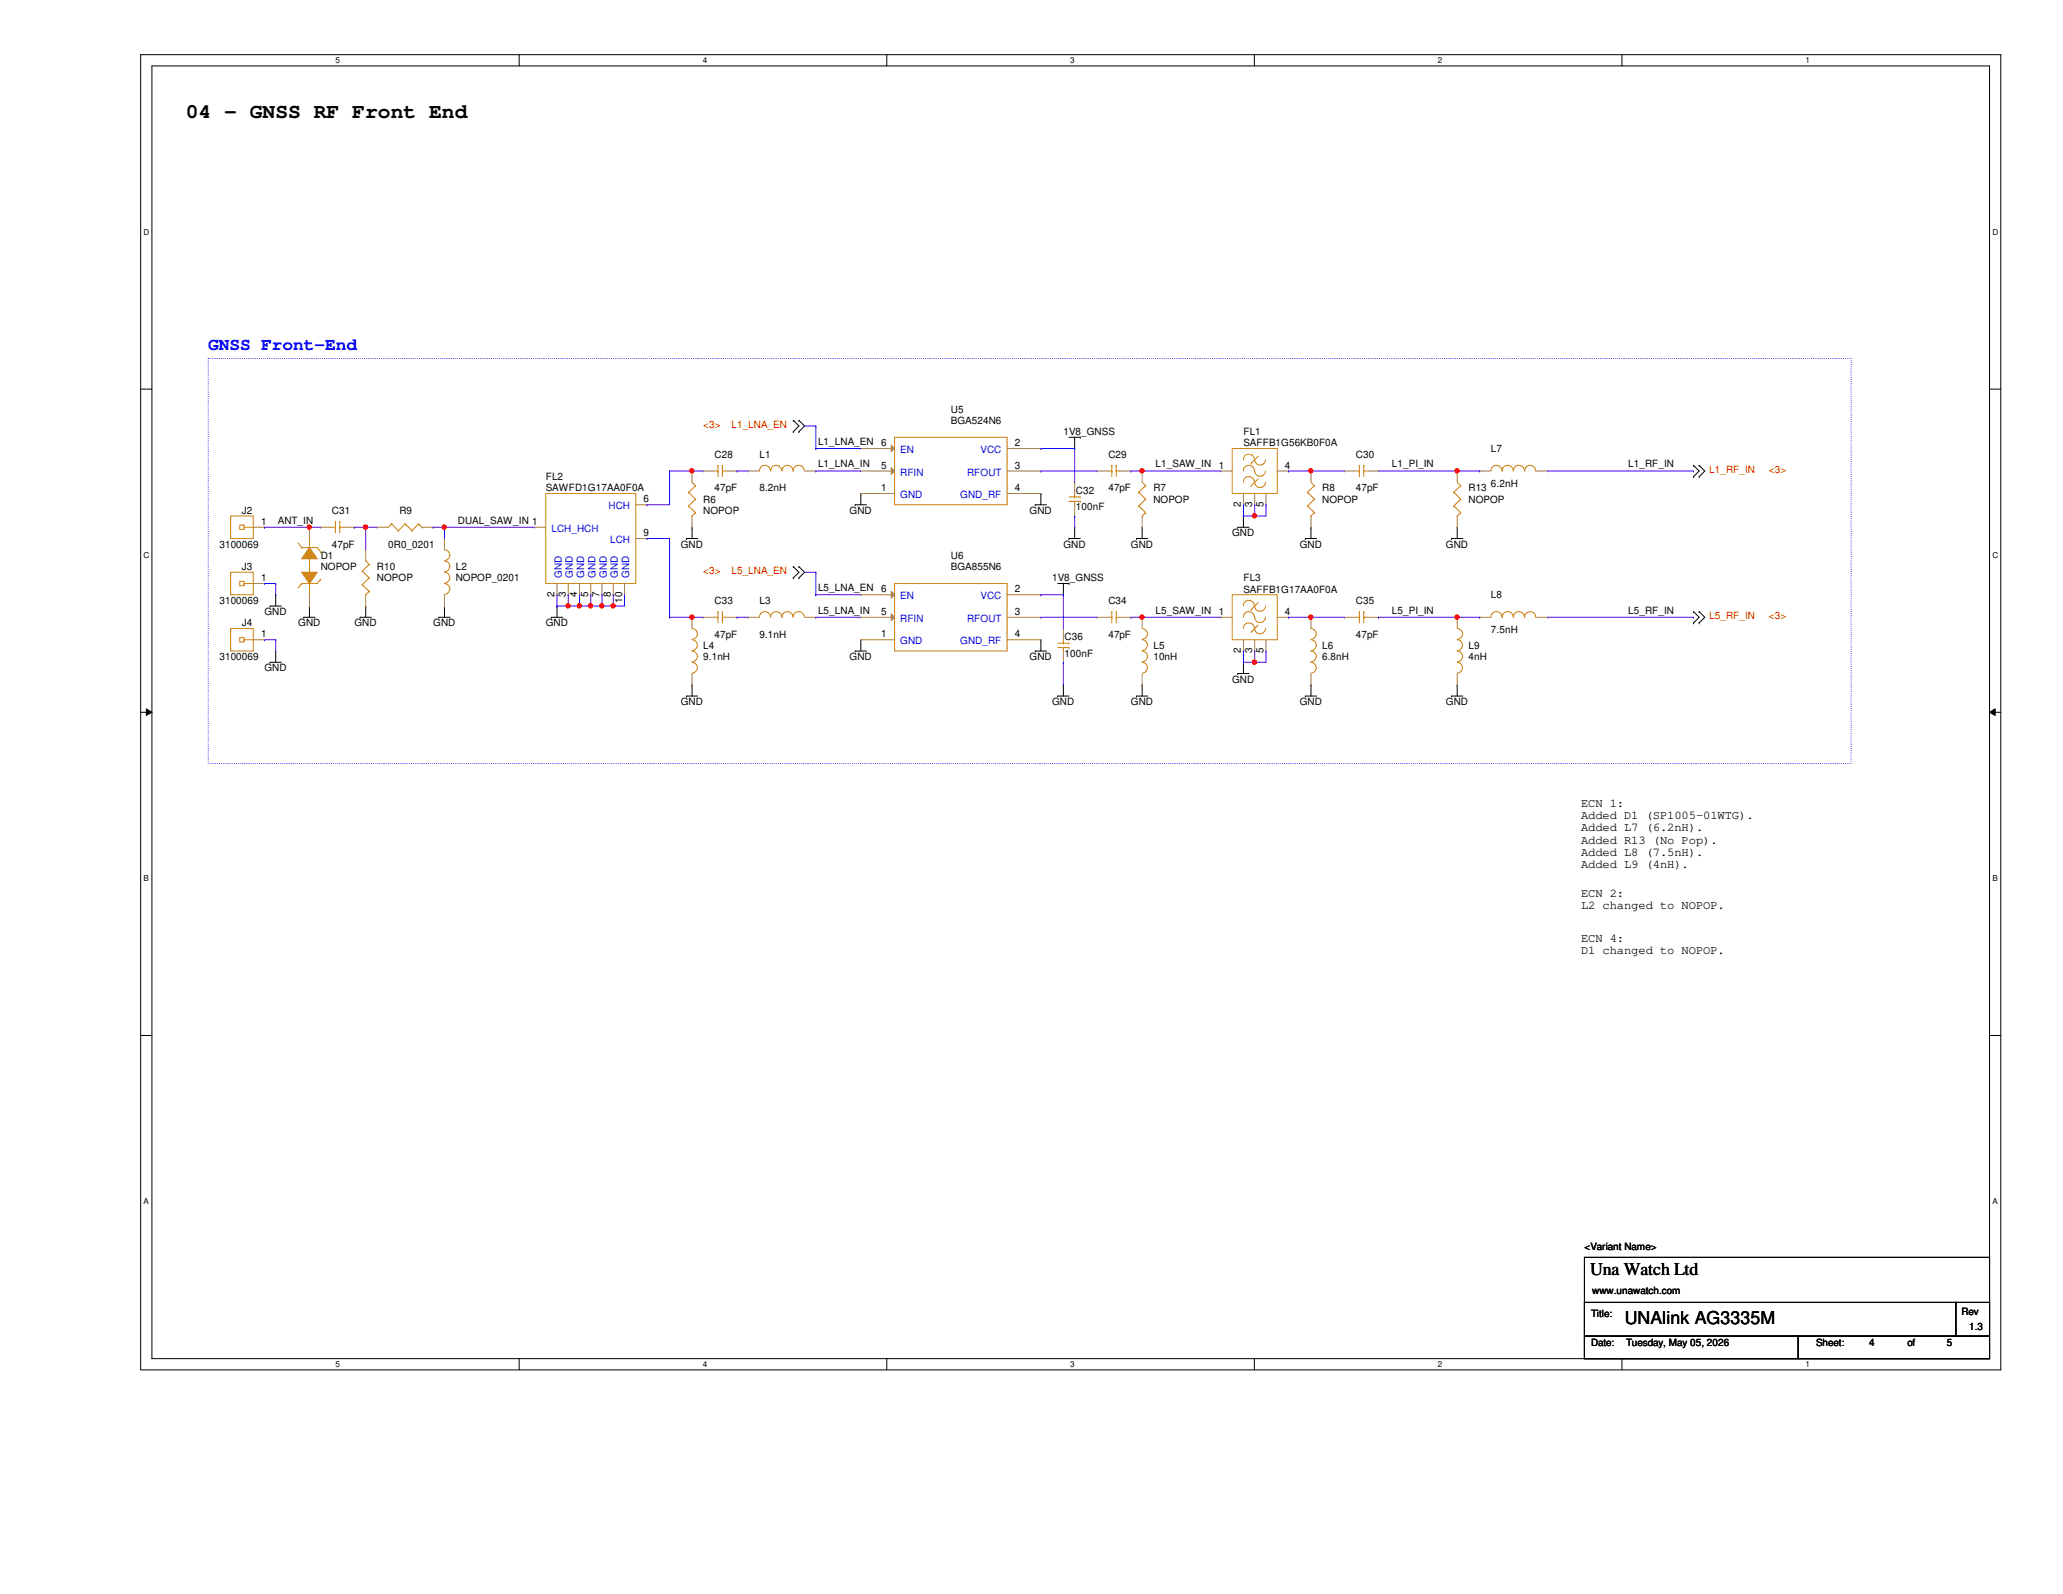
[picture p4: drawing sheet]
<svg xmlns="http://www.w3.org/2000/svg" width="279mm" height="216mm" viewBox="0 0 279 216" stroke-linecap="round" stroke-linejoin="round" font-family="sans-serif">
<path d="M19.1 7.4h251.9v178.1h-251.9zM20.6 8.9h248.9v175.1h-248.9z" fill="none" stroke="#000" stroke-width=".14"/>
<g fill="#fff">
<path d="M45.4 7.6h.6v1.2h-.6z"/>
<path d="M45.4 184.2h.6v1.2h-.6z"/>
</g>
<path d="M70.3 7.4v1.5M70.3 184v1.5" fill="none" stroke="#000" stroke-width=".14"/>
<g fill="#fff">
<path d="M95.2 7.6h.6v1.2h-.6z"/>
<path d="M95.2 184.2h.6v1.2h-.6z"/>
</g>
<path d="M120.1 7.4v1.5M120.1 184v1.5" fill="none" stroke="#000" stroke-width=".14"/>
<g fill="#fff">
<path d="M144.9 7.6h.6v1.2h-.6z"/>
<path d="M144.9 184.2h.6v1.2h-.6z"/>
</g>
<path d="M169.9 7.4v1.5M169.9 184v1.5" fill="none" stroke="#000" stroke-width=".14"/>
<g fill="#fff">
<path d="M194.7 7.6h.6v1.2h-.6z"/>
<path d="M194.7 184.2h.6v1.2h-.6z"/>
</g>
<path d="M219.7 7.4v1.5M219.7 184v1.5" fill="none" stroke="#000" stroke-width=".14"/>
<g fill="#fff">
<path d="M244.5 7.6h.6v1.2h-.6z"/>
<path d="M244.5 184.2h.6v1.2h-.6z"/>
<path d="M19.4 30.8h.8v1.2h-.8z"/>
<path d="M269.8 30.8h.8v1.2h-.8z"/>
<path d="M19.4 74.6h.8v1.2h-.8z"/>
<path d="M269.8 74.6h.8v1.2h-.8z"/>
</g>
<path d="M19.1 52.7h1.5M269.5 52.7h1.5" fill="none" stroke="#000" stroke-width=".14"/>
<g fill="#fff">
<path d="M19.4 118.4h.8v1.1h-.8z"/>
<path d="M269.8 118.4h.8v1.1h-.8z"/>
</g>
<path d="M19.1 96.5h1.5M19.8 96l.8 .5-.8 .4zM269.5 96.5l.7-.5v.9zM269.5 96.5h1.5" fill="none" stroke="#000" stroke-width=".14"/>
<path d="M19.8 96l.8 .5-.8 .4zM269.5 96.5l.7-.5v.9z" fill="#000"/>
<g fill="#fff">
<path d="M19.4 162.1h.8v1.2h-.8z"/>
<path d="M269.8 162.1h.8v1.2h-.8z"/>
</g>
<g fill="none" stroke="#000" stroke-width=".14">
<path d="M107.4 56.9h.1M107.4 58.5h.1M107.4 56.9l.8 .8-.8 .8M108.2 58.5h.1M108.2 56.9h.1M108.2 56.9l.8 .8-.8 .8M144.8 59.2h1.5M145.5 59.2v1.5M146.3 59.2h.1M93 72.9h.1M93 72.9h1.5M93.7 71.4h.1"/>
<path d="M93.7 71.4v1.5M107.4 76.7h.1M107.4 78.3h.1M107.4 76.7l.8 .8-.8 .8M108.2 78.3h.1M108.2 76.7h.1M108.2 76.7l.8 .8-.8 .8M115.8 68.4h.1M115.8 68.4h1.5M116.6 66.8h.1M116.6 66.8v1.6M140.2 68.4h.1"/>
<path d="M140.2 68.4h1.5M141 66.8h.1M141 66.8v1.6M143.3 79h1.5M144 79v1.6M144.8 72.9h.1M144.8 79h.1M144.8 72.9h1.5M145.5 71.4h.1M145.5 60.7h.1M145.5 71.4v1.5M153.9 72.9h.1"/>
<path d="M153.9 72.9h1.5M154.7 71.4h.1M154.7 71.4v1.5M167.6 71.4h.1M167.6 71.4h1.6M168.4 69.9h.1M168.4 69.9v1.5M176.8 72.9h.1M176.8 72.9h1.5M177.5 71.4h.1M177.5 71.4v1.5M196.6 72.9h.1"/>
<path d="M196.6 72.9h1.5M197.4 71.4h.1M197.4 71.4v1.5M229.4 64.6h.1M229.4 63h.1M229.4 63l.7 .8-.7 .8M230.1 64.6h.1M230.1 63h.1M230.1 63l.8 .8-.8 .8M36.6 82.1h.1M36.6 89.7h.1M36.6 82.1h1.5"/>
<path d="M36.6 89.7h1.5M37.3 80.6h.1M37.3 88.2h.1M37.3 80.6v1.5M37.3 88.2v1.5M41.1 83.6h.1M41.1 83.6h1.6M41.9 82.1h.1M41.9 82.1v1.5M48.8 83.6h.1M48.8 83.6h1.5M49.5 82.1h.1"/>
<path d="M49.5 82.1v1.5M59.4 83.6h.1M59.4 83.6h1.6M60.2 82.1h.1M60.2 82.1v1.5M74.7 83.6h.1M74.7 83.6h1.5M75.4 82.1h.1M75.4 82.1v1.5M93 94.3h.1M93 94.3h1.5M93.7 92.8h.1"/>
<path d="M93.7 92.8v1.5M115.8 88.2h.1M115.8 88.2h1.5M116.6 86.7h.1M116.6 86.7v1.5M140.2 88.2h.1M140.2 88.2h1.5M141 86.7h.1M141 86.7v1.5M143.3 94.3h.1M143.3 94.3h1.5M144 92.8h.1"/>
<path d="M144 80.6h.1M144 92.8v1.5M153.9 94.3h.1M153.9 94.3h1.5M154.7 92.8h.1M154.7 92.8v1.5M167.6 91.2h.1M167.6 91.2h1.6M168.4 89.7h.1M168.4 89.7v1.5M176.8 94.3h.1M176.8 94.3h1.5"/>
<path d="M177.5 92.8h.1M177.5 92.8v1.5M196.6 94.3h.1M196.6 94.3h1.5M197.4 92.8h.1M197.4 92.8v1.5M229.4 84.4h.1M229.4 82.8h.1M229.4 82.8l.7 .8-.7 .8M230.1 84.4h.1M230.1 82.8h.1M230.1 82.8l.8 .8-.8 .8"/>
<path d="M19.1 140.2h1.5M269.5 140.2h1.5M214.6 170.3h54.9v13.7h-54.9zM214.6 176.4h50.3v4.6h-50.3zM264.9 176.4h4.6v4.6h-4.6zM214.6 181h28.9v3h-28.9zM243.5 181h26v3h-26z"/>
</g>
<path d="M28.2 48.6h222.5v54.8h-222.5z" fill="none" stroke="#00f" stroke-width=".14" stroke-dasharray="0 .3"/>
<g fill="none" stroke="#cc8006" stroke-width=".14">
<path d="M121.2 59.2h15.2v9.2h-15.2zM31.2 77.5h3.1v3.1h-3.1zM32.5 78.7h.6v.6h-.6zM33.1 79h.1M33.1 79h1.2M53 71h.1M53 71l-.4 .4M53 71l.9 .9M53.9 71.9h.1M54.9 71h.1M54.9 71l-1 .9M54.9 71l.9 .9"/>
<path d="M55.8 71.9h.1M56.7 71h.1M56.7 71l-.9 .9M56.7 71l.5 .4M57.2 71.4h.1M102.9 63.8a.74 .74 0 0 1 .7-.8 .74 .74 0 0 1 .8 .8M104.4 63.8a.74 .74 0 0 1 .7-.8 .74 .74 0 0 1 .8 .8M105.9 63.8a.74 .74 0 0 1 .8-.8 .74 .74 0 0 1 .7 .8M107.4 63.8a.74 .74 0 0 1 .8-.8 .74 .74 0 0 1 .7 .8M166.9 60.7h6.1v6.1h-6.1zM168.4 65.3a.74 .74 0 0 1 .7-.7 .74 .74 0 0 1 .8 .7M168.4 63.8a.74 .74 0 0 1 .7-.8 .74 .74 0 0 1 .8 .8"/>
<path d="M168.4 62.3a.74 .74 0 0 1 .7-.8 .74 .74 0 0 1 .8 .8M169.5 62.7h.1M169.5 65.8h.1M169.9 62.3a.74 .74 0 0 0 .8 .7 .74 .74 0 0 0 .7-.7M169.9 65.3a.74 .74 0 0 0 .8 .7 .74 .74 0 0 0 .7-.7M169.9 63.8a.74 .74 0 0 0 .8 .7 .74 .74 0 0 0 .7-.7M170.4 61.8l-.9 .9M170.4 64.9l-.9 .9M150.1 83.6h.5M150.6 82.8h.1M150.6 83.6h.1M150.6 82.8v1.6"/>
<path d="M151.2 82.8h.1M151.2 83.6h.1M151.2 82.8v1.6M151.2 83.6h.4"/>
</g>
<g fill="none" stroke="#a84" stroke-width=".14">
<path d="M34.3 79h1.5M35.8 79h.1M51.1 71.4h.1M51.1 71.4h1.5M57.2 71.4h1.5M58.7 71.4h.1M101.3 63.8h.1M101.3 63.8h1.6M109 63.8h1.5M110.5 63.8h.1M165.4 63.8h.1M165.4 63.8h1.5"/>
<path d="M168.4 68.4h.1M168.4 66.8v1.6M169.9 68.4h.1M169.9 66.8v1.6M171.5 68.4h.1M171.5 66.8v1.6M173 63.8h1.5M174.5 63.8h.1M148.6 83.6h.1M148.6 83.6h1.5M151.6 83.6h1.6M153.2 83.6h.1"/>
</g>
<path d="M120.7 60.3l.5 .4-.5 .5z" fill="#a84"/>
<path d="M116.6 60.7h.1M116.6 60.7h4.6M120.7 60.3l.5 .4-.5 .5z" fill="none" stroke="#a84" stroke-width=".14"/>
<path d="M120.7 63.3l.5 .5-.5 .5z" fill="#a84"/>
<g fill="none" stroke="#a84" stroke-width=".14">
<path d="M34.3 71.4h1.5M35.8 71.4h.1M43.4 71.4h.1M43.4 71.4h1.6M46.5 71.4h1.5M48 71.4h.1M60.2 72.9h.1M60.2 72.9v1.6M72.4 71.4h.1M72.4 71.4h1.5M75.4 79v1.6M77 79v1.6"/>
<path d="M78.5 79v1.6M80 79v1.6M81.5 79v1.6M83.1 79v1.6M84.6 79v1.6M86.1 68.4h1.5M86.1 72.9h1.5M87.6 68.4h.1M87.6 72.9h.1M116.6 63.8h.1M116.6 66.8h.1M116.6 63.8h4.6"/>
<path d="M116.6 66.8h4.6M120.7 63.3l.5 .5-.5 .5zM136.4 63.8h4.6M136.4 66.8h4.6M136.4 60.7h4.6M141 66.8h.1M141 63.8h.1M141 60.7h.1M145.5 65.3h.1M145.5 69.9h.1M145.5 65.3v1.5M145.5 68.4v1.5"/>
<path d="M148.6 63.8h.1M148.6 63.8h1.5M151.6 63.8h1.6M153.2 63.8h.1M197.4 63.8h.1M197.4 71.4h.1M197.4 63.8v1.5M197.4 69.9v1.5M60.2 82.1h.1M60.2 80.6v1.5M75.4 80.6h.1M77 80.6h.1"/>
<path d="M78.5 80.6h.1M80 80.6h.1M81.5 80.6h.1M83.1 80.6h.1M84.6 80.6h.1M93.7 83.6h.1M93.7 92.8h.1M93.7 83.6v1.5M93.7 91.2v1.6M95.3 83.6h.1M95.3 83.6h1.5M98.3 83.6h1.5"/>
<path d="M99.8 83.6h.1M101.3 83.6h.1M101.3 83.6h1.6M109 83.6h1.5M110.5 83.6h.1M144 85.1h.1M144 89.7h.1M144 85.1v1.6M144 88.2v1.5M165.4 83.6h.1M165.4 83.6h1.5M168.4 88.2h.1"/>
<path d="M168.4 86.7v1.5M169.9 88.2h.1M169.9 86.7v1.5M171.5 88.2h.1M171.5 86.7v1.5M173 83.6h1.5M174.5 83.6h.1M177.5 83.6h.1M177.5 92.8h.1M177.5 83.6v1.5M177.5 91.2v1.6M197.4 83.6h.1"/>
<path d="M197.4 92.8h.1M197.4 83.6v1.5M197.4 91.2v1.6"/>
</g>
<g fill="none" stroke="#cc8006" stroke-width=".14">
<path d="M31.2 69.9h3.1v3h-3.1zM32.5 71.1h.6v.6h-.6zM33.1 71.4h.1M33.1 71.4h1.2M40.9 74.2h.1M40.9 74.2h2.1M43.4 78.4h.1M43.4 78.4l-.4 .6M45 71.4h.4M45.4 70.7h.1M45.4 71.4h.1M45.4 70.7v1.5"/>
<path d="M46 70.7h.1M46 71.4h.1M46 70.7v1.5M46 71.4h.5M60.2 74.5a.74 .74 0 0 1 .7 .7 .74 .74 0 0 1-.7 .7M60.2 76a.74 .74 0 0 1 .7 .7 .74 .74 0 0 1-.7 .8M60.2 77.5a.74 .74 0 0 1 .7 .8 .74 .74 0 0 1-.7 .7M60.2 79a.74 .74 0 0 1 .7 .8 .74 .74 0 0 1-.7 .7M73.9 66.8h12.2v12.2h-12.2zM144.8 67.3h1.5M144.8 67.9h1.5M145.5 67.3h.1"/>
<path d="M145.5 67.9h.1M145.5 66.8v.5M145.5 67.9v.5M146.3 67.3h.1M146.3 67.9h.1M150.1 63.8h.5M150.6 63h.1M150.6 63.8h.1M150.6 63v1.6M151.2 63h.1M151.2 63.8h.1M151.2 63v1.6"/>
<path d="M151.2 63.8h.4M196.9 66.7h.1M196.9 68.5h.1M196.9 66.7l.9 .9M196.9 68.5l.9 .9M197.4 69.9h.1M197.4 65.3l.4 .5M197.8 65.8h.1M197.8 67.6h.1M197.8 69.4h.1M197.8 65.8l-.9 .9M197.8 67.6l-.9 .9"/>
<path d="M197.8 69.4l-.4 .5M93.7 85.1a.74 .74 0 0 1 .7 .8 .74 .74 0 0 1-.7 .7M93.7 86.7a.74 .74 0 0 1 .7 .7 .74 .74 0 0 1-.7 .7M93.7 88.2a.74 .74 0 0 1 .7 .7 .74 .74 0 0 1-.7 .8M93.7 89.7a.74 .74 0 0 1 .7 .7 .74 .74 0 0 1-.7 .8M96.8 83.6h.4M97.2 82.8h.1M97.2 83.6h.1M97.2 82.8v1.6M97.8 82.8h.1M97.8 83.6h.1M97.8 82.8v1.6"/>
<path d="M97.8 83.6h.5M102.9 83.6a.74 .74 0 0 1 .7-.8 .74 .74 0 0 1 .8 .8M104.4 83.6a.74 .74 0 0 1 .7-.8 .74 .74 0 0 1 .8 .8M105.9 83.6a.74 .74 0 0 1 .8-.8 .74 .74 0 0 1 .7 .8M107.4 83.6a.74 .74 0 0 1 .8-.8 .74 .74 0 0 1 .7 .8M143.3 87.1h1.5M143.3 87.7h1.5M144 87.1h.1M144 87.7h.1M144 86.7v.4M144 87.7v.5M144.8 87.1h.1"/>
<path d="M144.8 87.7h.1M166.9 80.6h6.1v6.1h-6.1zM168.4 85.1a.74 .74 0 0 1 .7-.7 .74 .74 0 0 1 .8 .7M168.4 83.6a.74 .74 0 0 1 .7-.8 .74 .74 0 0 1 .8 .8M168.4 82.1a.74 .74 0 0 1 .7-.8 .74 .74 0 0 1 .8 .8M169.5 82.5h.1M169.5 85.6h.1M169.9 82.1a.74 .74 0 0 0 .8 .7 .74 .74 0 0 0 .7-.7M169.9 85.1a.74 .74 0 0 0 .8 .8 .74 .74 0 0 0 .7-.8M169.9 83.6a.74 .74 0 0 0 .8 .7 .74 .74 0 0 0 .7-.7M170.4 81.6l-.9 .9M170.4 84.7l-.9 .9"/>
<path d="M177.5 85.1a.74 .74 0 0 1 .8 .8 .74 .74 0 0 1-.8 .7M177.5 86.7a.74 .74 0 0 1 .8 .7 .74 .74 0 0 1-.8 .7M177.5 88.2a.74 .74 0 0 1 .8 .7 .74 .74 0 0 1-.8 .8M177.5 89.7a.74 .74 0 0 1 .8 .7 .74 .74 0 0 1-.8 .8M197.4 85.1a.74 .74 0 0 1 .7 .8 .74 .74 0 0 1-.7 .7M197.4 86.7a.74 .74 0 0 1 .7 .7 .74 .74 0 0 1-.7 .7M197.4 88.2a.74 .74 0 0 1 .7 .7 .74 .74 0 0 1-.7 .8M197.4 89.7a.74 .74 0 0 1 .7 .7 .74 .74 0 0 1-.7 .8"/>
</g>
<path d="M40.9 77.5h2.1l-1.1 1.5z" fill-rule="evenodd" fill="#cc8006"/>
<path d="M40.4 73.5l.5 .7M40.9 77.5h2.1l-1.1 1.5zM40.9 74.2h.1M40.9 79h.1M40.9 79l-.5 .6M40.9 79h2.1M43 74.2l.4 .6M43.4 74.8h.1" fill="none" stroke="#cc8006" stroke-width=".14"/>
<path d="M41.9 74.2l1.1 1.5h-2.1z" fill-rule="evenodd" fill="#cc8006"/>
<g fill="none" stroke="#cc8006" stroke-width=".14">
<path d="M41.9 74.2l1.1 1.5h-2.1zM41.9 72.9h.1M41.9 72.9v7.7M93.3 66.7h.1M93.3 68.5h.1M93.3 66.7l.9 .9M93.3 68.5l.9 .9M93.7 69.9h.1M93.7 65.3l.5 .5M94.2 65.8h.1M94.2 67.6h.1M94.2 69.4h.1"/>
<path d="M94.2 65.8l-.9 .9M94.2 67.6l-.9 .9M94.2 69.4l-.5 .5M96.8 63.8h.4M97.2 63h.1M97.2 63.8h.1M97.2 63v1.6M97.8 63h.1M97.8 63.8h.1M97.8 63v1.6M97.8 63.8h.5M121.2 79h15.2v9.2h-15.2z"/>
<path d="M177.1 66.7h.1M177.1 68.5h.1M177.1 66.7l.9 .9M177.1 68.5l.9 .9M177.5 69.9h.1M177.5 65.3l.5 .5M178 65.8h.1M178 67.6h.1M178 69.4h.1M178 65.8l-.9 .9M178 67.6l-.9 .9M178 69.4l-.5 .5"/>
<path d="M31.2 85.1h3.1v3.1h-3.1zM32.5 86.4h.6v.6h-.6zM33.1 86.7h.1M33.1 86.7h1.2M154.7 85.1a.74 .74 0 0 1 .7 .8 .74 .74 0 0 1-.7 .7M154.7 86.7a.74 .74 0 0 1 .7 .7 .74 .74 0 0 1-.7 .7M154.7 88.2a.74 .74 0 0 1 .7 .7 .74 .74 0 0 1-.7 .8M154.7 89.7a.74 .74 0 0 1 .7 .7 .74 .74 0 0 1-.7 .8M201.9 83.6a.74 .74 0 0 1 .8-.8 .74 .74 0 0 1 .7 .8M203.5 83.6a.74 .74 0 0 1 .7-.8 .74 .74 0 0 1 .7 .8M205 83.6a.74 .74 0 0 1 .7-.8 .74 .74 0 0 1 .8 .8M206.5 83.6a.74 .74 0 0 1 .7-.8 .74 .74 0 0 1 .8 .8"/>
</g>
<g fill="none" stroke="#a84" stroke-width=".14">
<path d="M41.9 71.4h.1M41.9 71.4v1.5M93.7 63.8h.1M93.7 71.4h.1M93.7 63.8v1.5M93.7 69.9v1.5M95.3 63.8h.1M95.3 63.8h1.5M98.3 63.8h1.5M99.8 63.8h.1M177.5 63.8h.1M177.5 71.4h.1"/>
<path d="M177.5 63.8v1.5M177.5 69.9v1.5M34.3 86.7h1.5M35.8 86.7h.1M41.9 82.1h.1M41.9 80.6v1.5M154.7 83.6h.1M154.7 92.8h.1M154.7 83.6v1.5M154.7 91.2v1.6M200.4 83.6h.1M200.4 83.6h1.5"/>
<path d="M208 83.6h1.6M209.6 83.6h.1"/>
</g>
<path d="M120.7 80.1l.5 .5-.5 .4z" fill="#a84"/>
<path d="M116.6 80.6h.1M116.6 80.6h4.6M120.7 80.1l.5 .5-.5 .4z" fill="none" stroke="#a84" stroke-width=".14"/>
<path d="M120.7 83.1l.5 .5-.5 .5z" fill="#a84"/>
<g fill="none" stroke="#a84" stroke-width=".14">
<path d="M49.5 74.5h.1M49.5 74.5v1.5M154.7 63.8h.1M154.7 71.4h.1M154.7 63.8v1.5M154.7 69.9v1.5M182.1 63.8h.1M182.1 63.8h1.5M185.2 63.8h1.5M186.7 63.8h.1M200.4 63.8h.1M200.4 63.8h1.5"/>
<path d="M208 63.8h1.6M209.6 63.8h.1M49.5 82.1h.1M49.5 80.6v1.5M116.6 83.6h.1M116.6 86.7h.1M116.6 83.6h4.6M116.6 86.7h4.6M120.7 83.1l.5 .5-.5 .5zM136.4 83.6h4.6M136.4 86.7h4.6M136.4 80.6h4.6"/>
<path d="M141 86.7h.1M141 83.6h.1M141 80.6h.1M182.1 83.6h.1M182.1 83.6h1.5M185.2 83.6h1.5M186.7 83.6h.1"/>
</g>
<g fill="none" stroke="#cc8006" stroke-width=".14">
<path d="M49.1 77.3h.1M49.1 79.2h.1M49.1 77.3l.9 1M49.1 79.2l.9 .9M49.5 76l.5 .5M50 76.5h.1M50 78.3h.1M50 76.5l-.9 .8M50 78.3l-.9 .9M154.2 66.7h.1M154.2 68.5h.1M154.2 66.7l1 .9"/>
<path d="M154.2 68.5l1 .9M154.7 69.9h.1M154.7 65.3l.5 .5M155.2 65.8h.1M155.2 67.6h.1M155.2 69.4h.1M155.2 65.8l-1 .9M155.2 67.6l-1 .9M155.2 69.4l-.5 .5M183.6 63.8h.5M184.1 63h.1M184.1 63.8h.1"/>
<path d="M184.1 63v1.6M184.7 63h.1M184.7 63.8h.1M184.7 63v1.6M184.7 63.8h.5M201.9 63.8a.74 .74 0 0 1 .8-.8 .74 .74 0 0 1 .7 .8M203.5 63.8a.74 .74 0 0 1 .7-.8 .74 .74 0 0 1 .7 .8M205 63.8a.74 .74 0 0 1 .7-.8 .74 .74 0 0 1 .8 .8M206.5 63.8a.74 .74 0 0 1 .7-.8 .74 .74 0 0 1 .8 .8M49.5 80.6h.1M50 80.1h.1M50 80.1l-.5 .5"/>
<path d="M183.6 83.6h.5M184.1 82.8h.1M184.1 83.6h.1M184.1 82.8v1.6M184.7 82.8h.1M184.7 83.6h.1M184.7 82.8v1.6M184.7 83.6h.5"/>
</g>
<path d="M35.8 71.4h.1M35.8 71.4h6.1" fill="none" stroke="#4200ff" stroke-width=".14"/>
<circle cx="41.9" cy="71.4" r=".29" fill="#f00"/>
<circle cx="41.9" cy="71.4" r=".29" fill="none" stroke="#f00" stroke-width=".14"/>
<path d="M48 71.4h.1M48 71.4h1.5" fill="none" stroke="#4200ff" stroke-width=".14"/>
<circle cx="49.5" cy="71.4" r=".29" fill="#f00"/>
<circle cx="49.5" cy="71.4" r=".29" fill="none" stroke="#f00" stroke-width=".14"/>
<path d="M49.5 71.4h.1M49.5 71.4v3.1M49.5 71.4h1.6M58.7 71.4h.1M58.7 71.4h13.7M60.2 71.4h.1M60.2 71.4v1.5" fill="none" stroke="#4200ff" stroke-width=".14"/>
<circle cx="60.2" cy="71.4" r=".29" fill="#f00"/>
<circle cx="60.2" cy="71.4" r=".29" fill="none" stroke="#f00" stroke-width=".14"/>
<path d="M75.4 80.6h.1M75.4 82.1h.1M75.4 80.6v1.5M75.4 82.1h3.1M77 80.6h.1M77 82.1h.1M77 80.6v1.5M84.6 80.6h.1M84.6 80.6v1.5" fill="none" stroke="#4200ff" stroke-width=".14"/>
<circle cx="78.5" cy="82.1" r=".29" fill="#f00"/>
<circle cx="78.5" cy="82.1" r=".29" fill="none" stroke="#f00" stroke-width=".14"/>
<circle cx="76.9" cy="82.1" r=".29" fill="#f00"/>
<circle cx="76.9" cy="82.1" r=".29" fill="none" stroke="#f00" stroke-width=".14"/>
<path d="M78.5 80.6h.1M78.5 82.1h.1M78.5 80.6v1.5M78.5 82.1h3M80 80.6h.1M80 82.1h.1M80 80.6v1.5" fill="none" stroke="#4200ff" stroke-width=".14"/>
<circle cx="81.5" cy="82.1" r=".29" fill="#f00"/>
<circle cx="81.5" cy="82.1" r=".29" fill="none" stroke="#f00" stroke-width=".14"/>
<circle cx="80" cy="82.1" r=".29" fill="#f00"/>
<circle cx="80" cy="82.1" r=".29" fill="none" stroke="#f00" stroke-width=".14"/>
<path d="M81.5 80.6h.1M81.5 82.1h.1M81.5 80.6v1.5M81.5 82.1h3.1M83.1 80.6h.1M83.1 82.1h.1M83.1 80.6v1.5" fill="none" stroke="#4200ff" stroke-width=".14"/>
<circle cx="83" cy="82.1" r=".29" fill="#f00"/>
<circle cx="83" cy="82.1" r=".29" fill="none" stroke="#f00" stroke-width=".14"/>
<path d="M87.6 68.4h.1M90.7 63.8h.1M90.7 63.8v4.6h-3.1M90.7 63.8h3" fill="none" stroke="#4200ff" stroke-width=".14"/>
<circle cx="93.7" cy="63.8" r=".29" fill="#f00"/>
<circle cx="93.7" cy="63.8" r=".29" fill="none" stroke="#f00" stroke-width=".14"/>
<g fill="none" stroke="#4200ff" stroke-width=".14">
<path d="M35.8 79h.1M35.8 79h1.5M37.3 79h.1M37.3 79v1.6M93.7 63.8h.1M93.7 63.8h1.6M110.5 63.8h.1M110.5 63.8h6.1M141 63.8h.1M141 63.8h7.6M153.2 63.8h.1M153.2 63.8h12.2"/>
<path d="M154.7 63.8h.1"/>
</g>
<circle cx="154.7" cy="63.8" r=".29" fill="#f00"/>
<circle cx="154.7" cy="63.8" r=".29" fill="none" stroke="#f00" stroke-width=".14"/>
<path d="M174.5 63.8h.1M174.5 63.8h7.6M177.5 63.8h.1" fill="none" stroke="#4200ff" stroke-width=".14"/>
<circle cx="177.5" cy="63.8" r=".29" fill="#f00"/>
<circle cx="177.5" cy="63.8" r=".29" fill="none" stroke="#f00" stroke-width=".14"/>
<path d="M90.7 72.9h.1M90.7 72.9v10.7M90.7 83.6h.1M90.7 83.6h4.6M93.7 83.6h.1" fill="none" stroke="#4200ff" stroke-width=".14"/>
<circle cx="93.7" cy="83.6" r=".29" fill="#f00"/>
<circle cx="93.7" cy="83.6" r=".29" fill="none" stroke="#f00" stroke-width=".14"/>
<path d="M87.6 72.9h.1M87.6 72.9h3.1M110.5 83.6h.1M110.5 83.6h6.1M141 83.6h.1M141 83.6h7.6M154.7 83.6h.1M154.7 83.6h10.7" fill="none" stroke="#4200ff" stroke-width=".14"/>
<circle cx="154.7" cy="83.6" r=".29" fill="#f00"/>
<circle cx="154.7" cy="83.6" r=".29" fill="none" stroke="#f00" stroke-width=".14"/>
<path d="M168.4 68.4h.1M168.4 69.9h.1M168.4 68.4v1.5M168.4 69.9h1.5M153.2 83.6h.1M153.2 83.6h1.5" fill="none" stroke="#4200ff" stroke-width=".14"/>
<circle cx="169.9" cy="69.9" r=".29" fill="#f00"/>
<circle cx="169.9" cy="69.9" r=".29" fill="none" stroke="#f00" stroke-width=".14"/>
<g fill="none" stroke="#4200ff" stroke-width=".14">
<path d="M169.9 68.4h.1M169.9 69.9h.1M169.9 68.4v1.5M171.5 68.4h.1M171.5 68.4v1.5h-1.6M168.4 88.2h.1M168.4 89.7h.1M168.4 88.2v1.5M169.9 88.2h.1M169.9 89.7h.1M169.9 88.2v1.5M171.5 88.2h.1"/>
<path d="M171.5 88.2v1.5h-3.1"/>
</g>
<circle cx="169.9" cy="89.7" r=".29" fill="#f00"/>
<circle cx="169.9" cy="89.7" r=".29" fill="none" stroke="#f00" stroke-width=".14"/>
<path d="M174.5 83.6h.1M174.5 83.6h7.6M177.5 83.6h.1" fill="none" stroke="#4200ff" stroke-width=".14"/>
<circle cx="177.5" cy="83.6" r=".29" fill="#f00"/>
<circle cx="177.5" cy="83.6" r=".29" fill="none" stroke="#f00" stroke-width=".14"/>
<g fill="none" stroke="#4200ff" stroke-width=".14">
<path d="M41.9 71.4h.1M41.9 71.4h1.5M99.8 63.8h.1M99.8 63.8h1.5M110.5 60.7h.1M110.5 60.7h6.1M141 60.7h.1M141 60.7h4.5M145.5 69.9h.1M145.5 60.7h.1M145.5 60.7v4.6M145.5 69.9v1.5"/>
<path d="M186.7 63.8h13.7M197.4 63.8h.1M200.4 63.8h.1M209.6 63.8h19.8M229.4 63.8h.1M35.8 86.7h.1M35.8 86.7h1.5M37.3 86.7h.1M37.3 86.7v1.5M99.8 83.6h.1M99.8 83.6h1.5M110.5 80.6h.1"/>
<path d="M110.5 80.6h6.1M141 80.6h.1M141 80.6h3M144 89.7h.1M144 80.6h.1M144 80.6v4.5M144 89.7v3.1"/>
</g>
<circle cx="197.3" cy="63.8" r=".29" fill="#f00"/>
<circle cx="197.3" cy="63.8" r=".29" fill="none" stroke="#f00" stroke-width=".14"/>
<path d="M186.7 83.6h.1M186.7 83.6h10.7M209.6 83.6h19.8M229.4 83.6h.1" fill="none" stroke="#4200ff" stroke-width=".14"/>
<circle cx="197.3" cy="83.6" r=".29" fill="#f00"/>
<circle cx="197.3" cy="83.6" r=".29" fill="none" stroke="#f00" stroke-width=".14"/>
<path d="M109 57.7h1.5M110.5 57.7h.1M110.5 57.7v3M109 77.5h1.5M110.5 60.7h.1M110.5 77.5h.1M110.5 77.5v3.1M110.5 80.6h.1M197.4 83.6h3M200.4 83.6h.1" fill="none" stroke="#4200ff" stroke-width=".14"/>
<circle cx="41.9" cy="71.4" r=".29" fill="#f00"/>
<circle cx="41.9" cy="71.4" r=".29" fill="none" stroke="#f00" stroke-width=".14"/>
<circle cx="49.5" cy="71.4" r=".29" fill="#f00"/>
<circle cx="49.5" cy="71.4" r=".29" fill="none" stroke="#f00" stroke-width=".14"/>
<circle cx="60.2" cy="71.4" r=".29" fill="#f00"/>
<circle cx="60.2" cy="71.4" r=".29" fill="none" stroke="#f00" stroke-width=".14"/>
<circle cx="78.5" cy="82.1" r=".29" fill="#f00"/>
<circle cx="78.5" cy="82.1" r=".29" fill="none" stroke="#f00" stroke-width=".14"/>
<circle cx="76.9" cy="82.1" r=".29" fill="#f00"/>
<circle cx="76.9" cy="82.1" r=".29" fill="none" stroke="#f00" stroke-width=".14"/>
<circle cx="81.5" cy="82.1" r=".29" fill="#f00"/>
<circle cx="81.5" cy="82.1" r=".29" fill="none" stroke="#f00" stroke-width=".14"/>
<circle cx="80" cy="82.1" r=".29" fill="#f00"/>
<circle cx="80" cy="82.1" r=".29" fill="none" stroke="#f00" stroke-width=".14"/>
<circle cx="83" cy="82.1" r=".29" fill="#f00"/>
<circle cx="83" cy="82.1" r=".29" fill="none" stroke="#f00" stroke-width=".14"/>
<circle cx="93.7" cy="63.8" r=".29" fill="#f00"/>
<circle cx="93.7" cy="63.8" r=".29" fill="none" stroke="#f00" stroke-width=".14"/>
<circle cx="154.7" cy="63.8" r=".29" fill="#f00"/>
<circle cx="154.7" cy="63.8" r=".29" fill="none" stroke="#f00" stroke-width=".14"/>
<circle cx="177.5" cy="63.8" r=".29" fill="#f00"/>
<circle cx="177.5" cy="63.8" r=".29" fill="none" stroke="#f00" stroke-width=".14"/>
<circle cx="93.7" cy="83.6" r=".29" fill="#f00"/>
<circle cx="93.7" cy="83.6" r=".29" fill="none" stroke="#f00" stroke-width=".14"/>
<circle cx="154.7" cy="83.6" r=".29" fill="#f00"/>
<circle cx="154.7" cy="83.6" r=".29" fill="none" stroke="#f00" stroke-width=".14"/>
<circle cx="169.9" cy="69.9" r=".29" fill="#f00"/>
<circle cx="169.9" cy="69.9" r=".29" fill="none" stroke="#f00" stroke-width=".14"/>
<circle cx="169.9" cy="89.7" r=".29" fill="#f00"/>
<circle cx="169.9" cy="89.7" r=".29" fill="none" stroke="#f00" stroke-width=".14"/>
<circle cx="177.5" cy="83.6" r=".29" fill="#f00"/>
<circle cx="177.5" cy="83.6" r=".29" fill="none" stroke="#f00" stroke-width=".14"/>
<circle cx="197.3" cy="63.8" r=".29" fill="#f00"/>
<circle cx="197.3" cy="63.8" r=".29" fill="none" stroke="#f00" stroke-width=".14"/>
<circle cx="197.3" cy="83.6" r=".29" fill="#f00"/>
<circle cx="197.3" cy="83.6" r=".29" fill="none" stroke="#f00" stroke-width=".14"/>
<text font-size="2.9" x="25.1" y="15.9">04 - GNSS RF Front End</text>
<text font-size="2.4" fill="#00f" x="28.2" y="47.5">GNSS Front-End</text>
<g font-size="2.4">
<text x="215.3" y="172.6">Una Watch Ltd</text>
<text x="220" y="179.4">UNAlink AG3335M</text>
</g>
<g font-size="1.7">
<text x="214.1" y="109.3">ECN 1:</text>
<text x="214.1" y="111">Added D1 (SP1005-01WTG).</text>
<text x="214.1" y="112.6">Added L7 (6.2nH).</text>
<text x="214.1" y="114.3">Added R13 (No Pop).</text>
<text x="214.1" y="115.9">Added L8 (7.5nH).</text>
<text x="214.1" y="117.6">Added L9 (4nH).</text>
<text x="214.1" y="121.5">ECN 2:</text>
<text x="214.1" y="123.1">L2 changed to NOPOP.</text>
<text x="214.1" y="127.6">ECN 4:</text>
<text x="214.1" y="129.2">D1 changed to NOPOP.</text>
</g>
<g font-size="1.4" fill="#f00">
<text x="95.3" y="58">&lt;3&gt;</text>
<text x="99.1" y="58">L1_LNA_EN</text>
<text x="231.5" y="64.1">L1_RF_IN</text>
<text x="239.6" y="64.1">&lt;3&gt;</text>
<text x="95.3" y="77.8">&lt;3&gt;</text>
<text x="99.1" y="77.8">L5_LNA_EN</text>
<text x="231.5" y="83.9">L5_RF_IN</text>
<text x="239.6" y="83.9">&lt;3&gt;</text>
</g>
<g font-size="1.4">
<text x="128.8" y="57.4">BGA524N6</text>
<text x="128.8" y="55.9">U5</text>
<text x="144" y="58.9">1V8_GNSS</text>
<text x="168.4" y="58.9">FL1</text>
<text x="73.9" y="65">FL2</text>
<text x="96.8" y="62">C28</text>
<text x="102.9" y="62">L1</text>
<text x="110.8" y="63.3">L1_LNA_IN</text>
<text x="110.8" y="60.2">L1_LNA_EN</text>
<text x="119.3" y="60.4">6</text>
<text x="119.3" y="63.5">5</text>
<text x="137.5" y="63.5">3</text>
<text x="137.5" y="60.4">2</text>
<text x="150.1" y="62">C29</text>
<text x="156.5" y="63.3">L1_SAW_IN</text>
<text x="165.1" y="63.5">1</text>
<text x="168.4" y="60.5">SAFFB1G56KB0F0A</text>
<text x="174" y="63.5">4</text>
<text x="183.6" y="62">C30</text>
<text x="188.5" y="63.3">L1_PI_IN</text>
<text x="201.9" y="61.2">L7</text>
<text x="201.9" y="66">6.2nH</text>
<text x="220.5" y="63.3">L1_RF_IN</text>
<text x="32.8" y="69.6">J2</text>
<text x="35.3" y="71.1">1</text>
<text x="37.6" y="70.9">ANT_IN</text>
<text x="45" y="69.6">C31</text>
<text x="54.1" y="69.6">R9</text>
<text x="62" y="70.9">DUAL_SAW_IN 1</text>
<text x="73.9" y="66.5">SAWFD1G17AA0F0A</text>
<text x="87.2" y="68">6</text>
<text x="95.2" y="68.1">R6</text>
<text x="95.2" y="69.6">NOPOP</text>
<text x="96.8" y="66.5">47pF</text>
<text x="102.9" y="66.5">8.2nH</text>
<text x="115.1" y="69.6">GND</text>
<text x="119.3" y="66.5">1</text>
<text x="137.5" y="66.5">4</text>
<text x="139.4" y="69.6">GND</text>
<text x="145.7" y="66.8">C32</text>
<text x="145.7" y="69.1">100nF</text>
<text x="150.1" y="66.5">47pF</text>
<text x="156.2" y="66.5">R7</text>
<text x="156.2" y="68.1">NOPOP</text>
<text x="168.1" y="68.7" transform="rotate(-90 168.1 68.7)">2</text>
<text x="169.6" y="68.7" transform="rotate(-90 169.6 68.7)">3</text>
<text x="171.1" y="68.7" transform="rotate(-90 171.1 68.7)">5</text>
<text x="179.1" y="66.5">R8</text>
<text x="179.1" y="68.1">NOPOP</text>
<text x="183.6" y="66.5">47pF</text>
<text x="198.9" y="66.5">R13</text>
<text x="198.9" y="68.1">NOPOP</text>
<text x="29.7" y="74.2">3100069</text>
<text x="32.8" y="77.2">J3</text>
<text x="43.4" y="75.7">D1</text>
<text x="43.4" y="77.2">NOPOP</text>
<text x="45" y="74.2">47pF</text>
<text x="51.1" y="77.2">R10</text>
<text x="52.6" y="74.2">0R0_0201</text>
<text x="61.7" y="77.2">L2</text>
<text x="87.2" y="72.6">9</text>
<text x="92.2" y="74.2">GND</text>
<text x="128.8" y="77.2">BGA855N6</text>
<text x="128.8" y="75.7">U6</text>
<text x="144" y="74.2">GND</text>
<text x="153.2" y="74.2">GND</text>
<text x="166.9" y="72.6">GND</text>
<text x="176" y="74.2">GND</text>
<text x="195.8" y="74.2">GND</text>
<text x="29.7" y="81.8">3100069</text>
<text x="35.3" y="78.7">1</text>
<text x="35.8" y="83.3">GND</text>
<text x="51.1" y="78.7">NOPOP</text>
<text x="61.7" y="78.7">NOPOP_0201</text>
<text x="75.1" y="80.9" transform="rotate(-90 75.1 80.9)">2</text>
<text x="76.6" y="80.9" transform="rotate(-90 76.6 80.9)">3</text>
<text x="78.1" y="80.9" transform="rotate(-90 78.1 80.9)">4</text>
<text x="79.7" y="80.9" transform="rotate(-90 79.7 80.9)">5</text>
<text x="81.2" y="80.9" transform="rotate(-90 81.2 80.9)">7</text>
<text x="82.7" y="80.9" transform="rotate(-90 82.7 80.9)">8</text>
<text x="84.2" y="81.6" transform="rotate(-90 84.2 81.6)">10</text>
<text x="96.8" y="81.8">C33</text>
<text x="102.9" y="81.8">L3</text>
<text x="110.8" y="83.1">L5_LNA_IN</text>
<text x="110.8" y="80.1">L5_LNA_EN</text>
<text x="119.3" y="80.2">6</text>
<text x="119.3" y="83.3">5</text>
<text x="137.5" y="83.3">3</text>
<text x="137.5" y="80.2">2</text>
<text x="142.5" y="78.7">1V8_GNSS</text>
<text x="150.1" y="81.8">C34</text>
<text x="156.5" y="83.1">L5_SAW_IN</text>
<text x="165.1" y="83.3">1</text>
<text x="168.4" y="78.7">FL3</text>
<text x="168.4" y="80.3">SAFFB1G17AA0F0A</text>
<text x="174" y="83.3">4</text>
<text x="183.6" y="81.8">C35</text>
<text x="188.5" y="83.1">L5_PI_IN</text>
<text x="201.9" y="81">L8</text>
<text x="220.5" y="83.1">L5_RF_IN</text>
<text x="29.7" y="89.4">3100069</text>
<text x="32.8" y="84.8">J4</text>
<text x="35.3" y="86.3">1</text>
<text x="40.4" y="84.8">GND</text>
<text x="48" y="84.8">GND</text>
<text x="58.7" y="84.8">GND</text>
<text x="73.9" y="84.8">GND</text>
<text x="95.2" y="87.9">L4</text>
<text x="95.2" y="89.4">9.1nH</text>
<text x="96.8" y="86.4">47pF</text>
<text x="102.9" y="86.4">9.1nH</text>
<text x="115.1" y="89.4">GND</text>
<text x="119.3" y="86.3">1</text>
<text x="137.5" y="86.3">4</text>
<text x="139.4" y="89.4">GND</text>
<text x="144.2" y="86.7">C36</text>
<text x="144.2" y="88.9">100nF</text>
<text x="150.1" y="86.4">47pF</text>
<text x="156.2" y="87.9">L5</text>
<text x="156.2" y="89.4">10nH</text>
<text x="168.1" y="88.5" transform="rotate(-90 168.1 88.5)">2</text>
<text x="169.6" y="88.5" transform="rotate(-90 169.6 88.5)">3</text>
<text x="171.1" y="88.5" transform="rotate(-90 171.1 88.5)">5</text>
<text x="179.1" y="87.9">L6</text>
<text x="179.1" y="89.4">6.8nH</text>
<text x="183.6" y="86.4">47pF</text>
<text x="198.9" y="87.9">L9</text>
<text x="198.9" y="89.4">4nH</text>
<text x="201.9" y="85.8">7.5nH</text>
<text x="35.8" y="90.9">GND</text>
<text x="92.2" y="95.5">GND</text>
<text x="142.5" y="95.5">GND</text>
<text x="153.2" y="95.5">GND</text>
<text x="166.9" y="92.5">GND</text>
<text x="176" y="95.5">GND</text>
<text x="195.8" y="95.5">GND</text>
<text x="214.6" y="169.2">&lt;Variant Name&gt;</text>
<text x="215.5" y="178.4">Title:</text>
<text x="215.6" y="175.2">www.unawatch.com</text>
<text x="265.6" y="178.1">Rev</text>
<text x="215.5" y="182.4">Date:</text>
<text x="220.2" y="182.4">Tuesday, May 05, 2026</text>
<text x="246" y="182.4">Sheet:</text>
<text x="253.2" y="182.4">4</text>
<text x="258.3" y="182.4">of</text>
<text x="263.7" y="182.4">5</text>
<text x="266.7" y="180.1">1.3</text>
</g>
<g font-size="1.4" fill="#00c">
<text x="121.9" y="61.4">EN</text>
<text x="121.9" y="64.4">RFIN</text>
<text x="131" y="64.4">RFOUT</text>
<text x="132.8" y="61.4">VCC</text>
<text x="82.4" y="69">HCH</text>
<text x="121.9" y="67.5">GND</text>
<text x="130" y="67.5">GND_RF</text>
<text x="74.7" y="72.1">LCH_HCH</text>
<text x="82.6" y="73.6">LCH</text>
<text x="76.1" y="78.3" transform="rotate(-90 76.1 78.3)">GND</text>
<text x="77.6" y="78.3" transform="rotate(-90 77.6 78.3)">GND</text>
<text x="79.1" y="78.3" transform="rotate(-90 79.1 78.3)">GND</text>
<text x="80.6" y="78.3" transform="rotate(-90 80.6 78.3)">GND</text>
<text x="82.2" y="78.3" transform="rotate(-90 82.2 78.3)">GND</text>
<text x="83.7" y="78.3" transform="rotate(-90 83.7 78.3)">GND</text>
<text x="85.2" y="78.3" transform="rotate(-90 85.2 78.3)">GND</text>
<text x="121.9" y="81.2">EN</text>
<text x="132.8" y="81.2">VCC</text>
<text x="121.9" y="84.2">RFIN</text>
<text x="121.9" y="87.3">GND</text>
<text x="130" y="87.3">GND_RF</text>
<text x="131" y="84.2">RFOUT</text>
</g>
<g font-size="1.1">
<text x="45.4" y="8.6">5</text>
<text x="95.2" y="8.6">4</text>
<text x="144.9" y="8.6">3</text>
<text x="194.7" y="8.6">2</text>
<text x="244.5" y="8.6">1</text>
<text x="19.4" y="31.8">D</text>
<text x="269.8" y="31.8">D</text>
<text x="19.4" y="75.6">C</text>
<text x="269.8" y="75.6">C</text>
<text x="19.4" y="119.3">B</text>
<text x="269.8" y="119.3">B</text>
<text x="19.4" y="163.1">A</text>
<text x="269.8" y="163.1">A</text>
<text x="45.4" y="185.2">5</text>
<text x="95.2" y="185.2">4</text>
<text x="144.9" y="185.2">3</text>
<text x="194.7" y="185.2">2</text>
<text x="244.5" y="185.2">1</text>
</g>
</svg>
